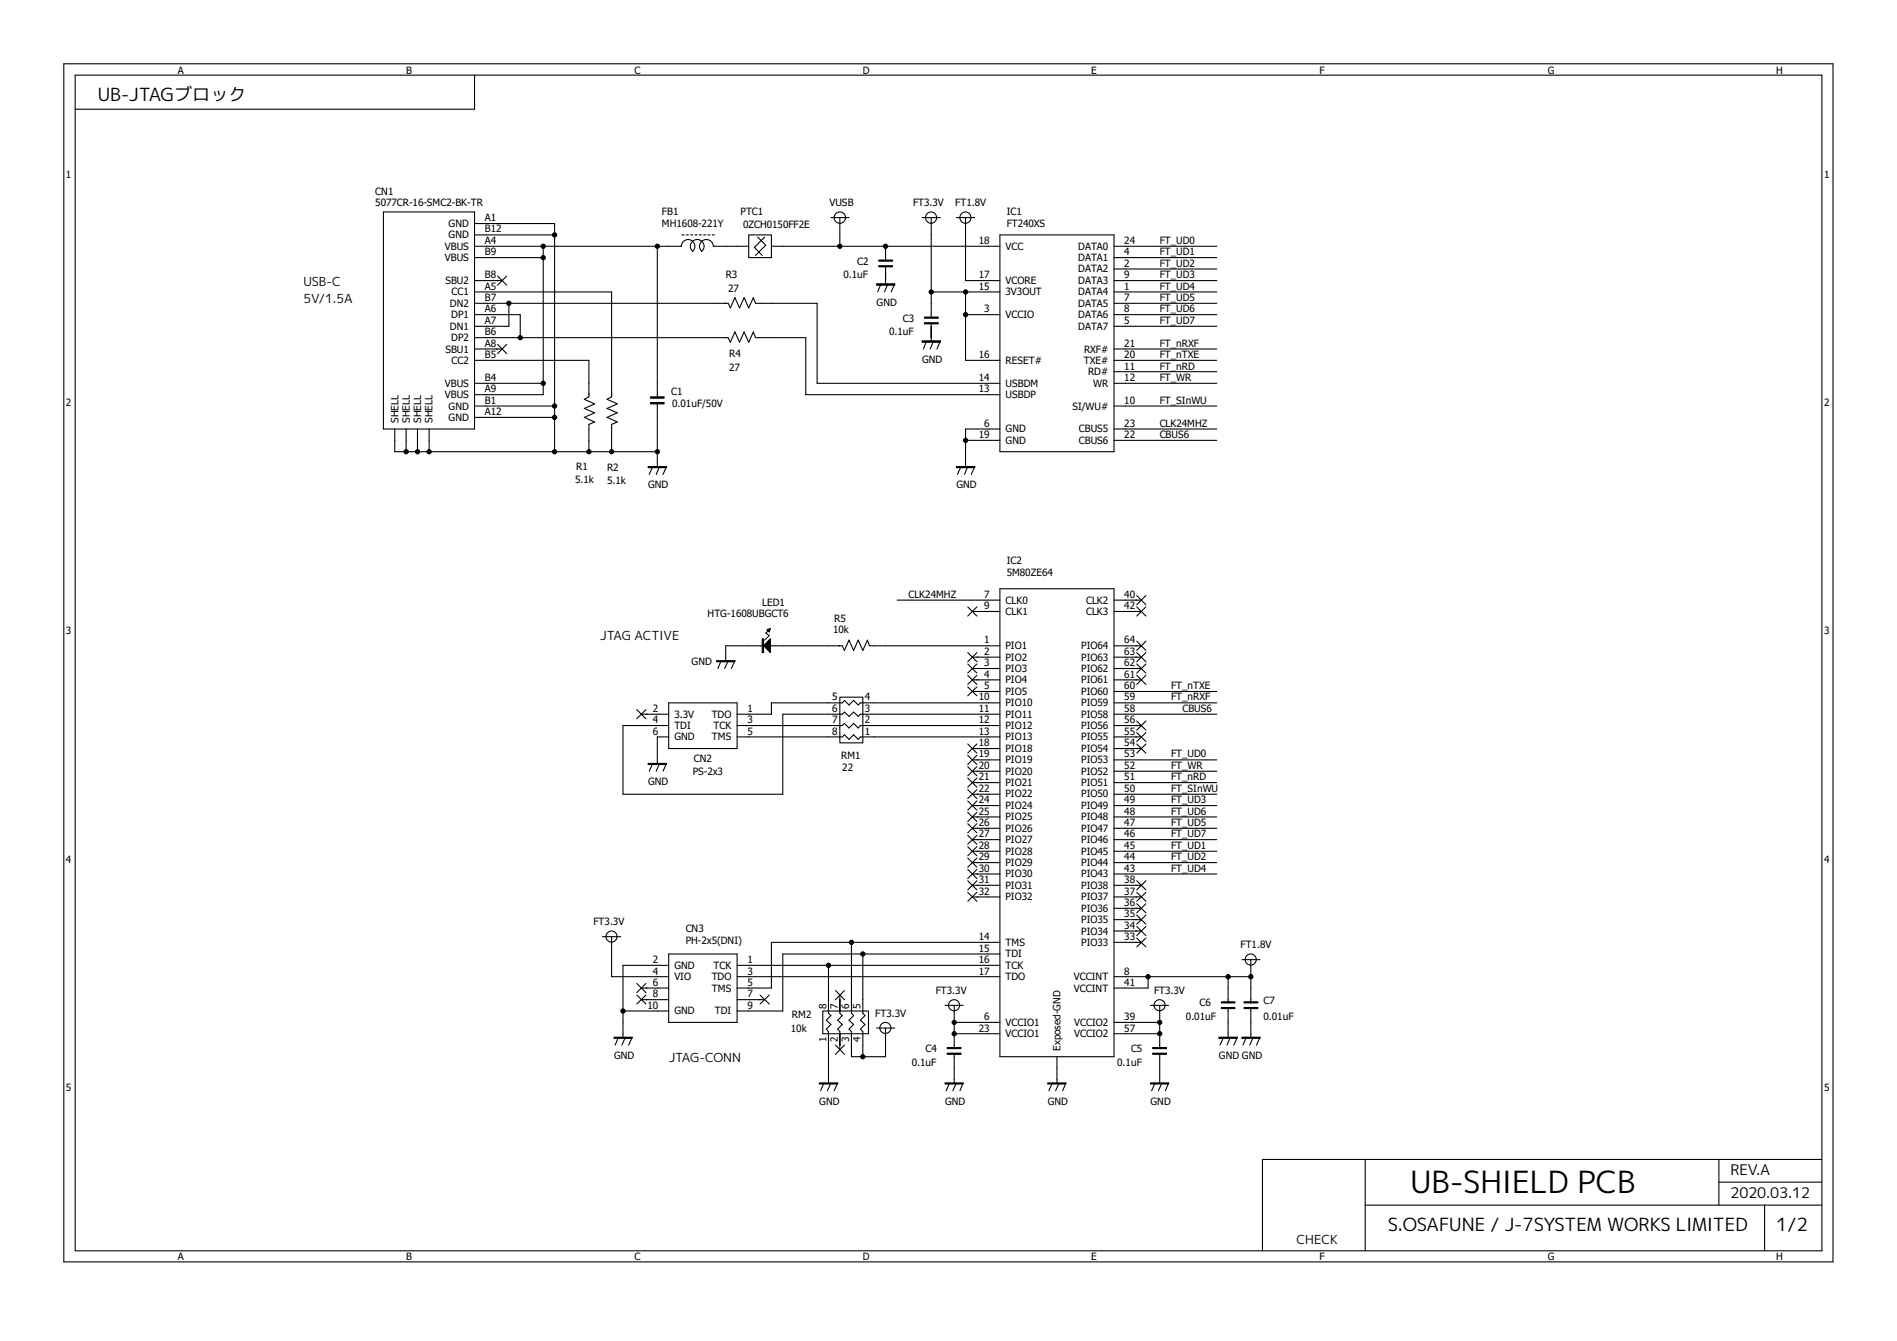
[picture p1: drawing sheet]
<svg xmlns="http://www.w3.org/2000/svg" width="297mm" height="210mm" viewBox="0 0 297 210" stroke-linecap="round" stroke-linejoin="round" font-family="sans-serif">
<g fill="none" stroke="#000" stroke-width=".17">
<path d="M10 10h277v187.6h-277zM11.8 11.8h273.4v184.1h-273.4zM74.3 11.8v5.3h-62.5M60 33.2h14.3v34h-14.3zM74.3 35h12.5v35.7M74.3 36.8h12.5M74.3 38.6h32.4M85 38.6v23.2h-10.7M102.9 38.6v23.5M106.7 38.6a1.06 1.06 0 0 1 1.5-1 1.06 1.06 0 0 1 .2 1.8M108.5 39.4a1.06 1.06 0 0 1-.1-1.6 1.06 1.06 0 0 1 1.5 .1 1.06 1.06 0 0 1-.1 1.5M117.2 36.8h3.6v3.5h-3.6z"/>
<path d="M117.2 38.6h-5.5a1.07 1.07 0 0 0-1.5-1 1.07 1.07 0 0 0-.4 1.7M118.6 37.1l1.3 1.3-1.6 1.6M119.7 37.1l-1.6 1.6 1.2 1.3M120.8 38.6h35.7M130.1 34.1h2.8M131.5 34.1v4.5M138.6 38.6v2.3M144.4 34.1h2.8M145.8 34.1v15.7M149.7 34.1h2.9M151.2 34.1v9.8h5.3M156.5 36.8h17.9v33.9h-17.9z"/>
<path d="M174.4 38.6h16.1M74.3 43.9h4.3M74.3 54.7h4.3M74.3 40.3h10.7M74.3 52.9h39.7l.3 .7 .8-1.6 .7 1.6 .7-1.6 .7 1.6 .7-1.6 .4 .9h7.9v8.9h30.3M74.3 47.5h39.7l.3 .7 .8-1.6 .7 1.6 .7-1.6 .7 1.6 .7-1.6 .4 .9h9.6v12.5h28.6M74.3 56.4h17.9v5.7l-.7 .4 1.6 .7-1.6 .8 1.6 .6-1.6 .8 1.6 .7-.9 .4v4.2M74.3 49.3h7.1v3.6M74.3 45.7h21.5v16.4l-.8 .4 1.6 .7-1.6 .8 1.6 .6-1.6 .8 1.6 .7-.8 .4v4.2M77.9 43.2l1.4 1.5M77.9 53.9l1.4 1.5M79.3 43.2l-1.4 1.5"/>
<path d="M79.3 53.9l-1.4 1.5M79.7 47.5v3.6h-5.4M137.9 44.4l-.5 1.3M138.6 41.8v2.6M139 44.4l-.5 1.3M140.1 44.4l-.6 1.3M145.1 53.4l-.5 1.3M145.8 45.7h10.7M145.8 50.7v2.7M146.2 53.4l-.6 1.3M147.2 53.4l-.5 1.3M151.2 45.7v10.7h5.3"/>
<path d="M151.2 49.3h5.3M174.4 43.9h16.1M174.4 54.7h16.1M174.4 40.3h16.1M174.4 56.4h16.1M174.4 51.1h16.1M174.4 49.3h16.1M174.4 47.5h16.1M174.4 45.7h16.1M174.4 42.1h16.1M174.4 58.2h16.1M61.8 67.2v3.5h41.1"/>
<path d="M63.6 67.2v3.5M65.4 67.2v3.5M67.2 67.2v3.5M74.3 65.4h12.5M74.3 63.6h12.5M74.3 60h10.7M102.2 73.1l-.6 1.2M102.9 63v10.1M103.3 73.1l-.6 1.2M104.4 73.1l-.6 1.2M150.5 73.1l-.6 1.2M151.2 69h5.3"/>
<path d="M151.5 73.1l-.5 1.2M152.6 73.1l-.5 1.2M156.5 67.2h-5.3v5.9M174.4 63.6h16.1M174.4 60h16.1M174.4 67.2h16.1M174.4 69h16.1M120.4 98.6l-.5 .5 .5 .4-.7 .7M140.5 94h16M151.5 95l1.5 1.5M152.2 95.8h4.3M153 95l-1.5 1.5"/>
<path d="M156.5 92.2h17.9v73.3h-17.9zM174.4 94h4.3M174.4 95.8h4.3M178 93.3l1.4 1.4M178 95l1.4 1.5M179.4 93.3l-1.4 1.4M179.4 95l-1.4 1.5M99.7 111.1l1.4 1.5M100.4 111.8h4.3M101.1 111.1l-1.4 1.5M102.2 119.5l-.6 1.3M103.3 119.5l-.6 1.3"/>
<path d="M104.4 119.5l-.6 1.3M104.7 110.1h10.7v7.1h-10.7zM104.7 115.4h-1.8v4.1M112.9 103.5l-.5 1.2M114 103.5l-.5 1.2M115.1 103.5l-.6 1.2M115.4 113.6h16.5l.3-.3 .7 .7 .7-.7 .8 .7 .3-.4h21.8M115.4 115.4h16.5l.3-.3 .7 .7 .7-.7 .8 .7 .3-.4h21.8M119.3 101.1h-5.7v2.4M120.6 101.1h11.3l.3 .8 .7-1.7 .7 1.7 .8-1.7 .7 1.7 .7-1.7 .3 .9h20.4M131.5 109.2h3.6v7.1h-3.6zM151.5 107.6l1.5 1.4"/>
<path d="M151.5 105.7l1.5 1.5M151.5 104l1.5 1.4M151.5 102.2l1.5 1.4M151.5 116.5l1.5 1.4M151.5 118.3l1.5 1.4M152.2 102.9h4.3M152.2 104.7h4.3M152.2 106.5h4.3M152.2 108.3h4.3M152.2 117.2h4.3M152.2 119h4.3M153 107.6l-1.5 1.4"/>
<path d="M153 105.7l-1.5 1.5M153 104l-1.5 1.4M153 102.2l-1.5 1.4M153 116.5l-1.5 1.4M153 118.3l-1.5 1.4M156.5 111.8h-21.8l-.3 .4-.8-.7-.7 .7-.7-.7-.3 .3h-9.3v12.6h-25.1v-10.8h7.2M156.5 110.1h-21.8l-.3 .3-.8-.7-.7 .7-.7-.7-.3 .4h-11.1v1.7h-5.4M174.4 101.1h4.3M174.4 102.9h4.3M174.4 104.7h4.3M174.4 106.5h4.3M174.4 108.3h16.1"/>
<path d="M174.4 110.1h16.1M174.4 111.8h16.1M174.4 113.6h4.3M174.4 115.4h4.3M174.4 117.2h4.3M174.4 119h16.1M178 105.7l1.4 1.5M178 104l1.4 1.4M178 102.2l1.4 1.4M178 100.4l1.4 1.5M178 116.5l1.4 1.4M178 114.7l1.4 1.4"/>
<path d="M178 112.9l1.4 1.4M179.4 112.9l-1.4 1.4M179.4 105.7l-1.4 1.5M179.4 104l-1.4 1.4M179.4 102.2l-1.4 1.4M179.4 100.4l-1.4 1.5M179.4 116.5l-1.4 1.4M179.4 114.7l-1.4 1.4M151.5 132.6l1.5 1.4M151.5 120.1l1.5 1.4M151.5 121.8l1.5 1.5M151.5 123.7l1.5 1.4"/>
<path d="M151.5 125.4l1.5 1.5M151.5 127.2l1.5 1.5M151.5 129l1.5 1.4M151.5 130.8l1.5 1.4M151.5 134.4l1.5 1.4M151.5 136.1l1.5 1.5M151.5 137.9l1.5 1.5M151.5 139.7l1.5 1.4M152.2 133.3h4.3M152.2 124.4h4.3M152.2 120.8h4.3M152.2 122.6h4.3"/>
<path d="M152.2 126.2h4.3M152.2 127.9h4.3M152.2 129.7h4.3M152.2 131.5h4.3M152.2 135.1h4.3M152.2 136.9h4.3M152.2 138.6h4.3M153 132.6l-1.5 1.4M153 120.1l-1.5 1.4M153 121.8l-1.5 1.5M153 123.7l-1.5 1.4M153 125.4l-1.5 1.5"/>
<path d="M153 127.2l-1.5 1.5M153 129l-1.5 1.4M153 130.8l-1.5 1.4M153 134.4l-1.5 1.4M153 136.1l-1.5 1.5M153 137.9l-1.5 1.5M153 139.7l-1.5 1.4M174.4 133.3h16.1M174.4 124.4h16.1M174.4 120.8h16.1M174.4 122.6h16.1M174.4 126.2h16.1"/>
<path d="M174.4 127.9h16.1M174.4 129.7h16.1M174.4 131.5h16.1M174.4 135.1h16.1M174.4 136.9h16.1M174.4 138.6h4.3M178 139.7l1.4 1.4M178 137.9l1.4 1.5M179.4 139.7l-1.4 1.4M179.4 137.9l-1.4 1.5M94.3 146.7h2.9M95.8 146.7v6.3h8.9"/>
<path d="M97.5 158.3h7.2M99.7 154l1.4 1.4M99.7 155.8l1.4 1.4M100.4 154.7h4.3M100.4 156.5h4.3M101.1 154l-1.4 1.4M101.1 155.8l-1.4 1.4M104.7 149.4h10.7v10.7h-10.7zM104.7 151.2h-7.2v11.2M115.4 153h41.1M115.4 151.2h41.1M115.4 156.5h4.3"/>
<path d="M119 155.8l1.4 1.4M120.4 155.8l-1.4 1.4M128.8 158.3h7.2v3.6h-7.2zM129.7 151.2v7.5l.4 .3-.7 .8 .7 .6-.7 .8 .3 .3v8.1M130.8 155.1l1.4 1.4M131.5 155.8v2.9l.4 .3-.8 .8 .8 .6-.8 .8 .4 .3v2.9M132.2 155.1l-1.4 1.4M133.3 147.6v11.1l.3 .3-.7 .8 .7 .6-.7 .8 .4 .3v4h5.3v-4.5M135.1 149.4v9.3l.3 .3-.7 .8 .7 .6-.7 .8 .4 .3v4M148 157.4h2.8M149.4 157.4v6.8M152.2 140.5h4.3"/>
<path d="M156.5 147.6h-35.7v7.1h-5.4M156.5 149.4h-33.9v8.9h-7.2M174.4 147.6h4.3M174.4 145.8h4.3M174.4 144h4.3M174.4 142.2h4.3M174.4 153h21.4M174.4 140.5h4.3M178 146.9l1.4 1.4M178 145.1l1.4 1.4M178 143.3l1.4 1.4M178 141.5l1.4 1.5"/>
<path d="M179.4 146.9l-1.4 1.4M179.4 145.1l-1.4 1.4M179.4 143.3l-1.4 1.4M179.4 141.5l-1.4 1.5M179.7 153v1.7h-5.3M180.1 157.4h2.9M181.6 157.4v6.8M192.3 153v4.1M192.3 157.9v4.5M194.4 150.3h2.9M195.8 150.3v6.8M195.8 157.9v4.5"/>
<path d="M96.8 162.4l-.5 1.3M97.9 162.4l-.5 1.3M99 162.4l-.6 1.3M129 169.6l-.5 1.2M130.1 169.6l-.6 1.2M130.8 163.7l1.4 1.4M131.1 169.6l-.5 1.2M132.2 163.7l-1.4 1.4M137.2 161h2.9M148.7 169.6l-.6 1.2M149.4 165.1v4.5M149.4 161.9h7.1"/>
<path d="M149.4 160.1h7.1M149.7 169.6l-.5 1.2M150.8 169.6l-.5 1.2M164.8 169.6l-.6 1.2M165.5 165.5v4.1M165.8 169.6l-.5 1.2M166.9 169.6l-.5 1.2M174.4 161.9h7.2M174.4 160.1h7.2M180.8 169.6l-.5 1.2M181.6 165.1v4.5M181.9 169.6l-.5 1.2"/>
<path d="M183 169.6l-.5 1.2M191.6 162.4l-.6 1.3M192.6 162.4l-.5 1.3M193.7 162.4l-.5 1.3M195.1 162.4l-.5 1.3M196.2 162.4l-.5 1.3M197.3 162.4l-.6 1.3M213.7 181.6v14.2M213.7 188.7h71.5M269.1 181.6v7.1M269.1 185.1h16.1M276.3 188.7v7.1"/>
<path d="M285.2 181.6h-87.5v14.2"/>
<circle cx="131.5" cy="34.1" r=".89"/>
<circle cx="145.8" cy="34.1" r=".88"/>
<circle cx="151.1" cy="34.1" r=".88"/>
<circle cx="95.7" cy="146.7" r=".87"/>
<circle cx="149.4" cy="157.4" r=".87"/>
<circle cx="181.5" cy="157.4" r=".87"/>
<circle cx="195.8" cy="150.3" r=".87"/>
<circle cx="138.6" cy="161" r=".87"/>
</g>
<g fill="#000" stroke="#000" stroke-width=".17">
<path d="M137.2 44.4h2.9v.3h-2.9zM137.6 41.6h2.1v.2h-2.1zM137.6 40.7h2.1v.2h-2.1zM144.4 53.4h2.8v.2h-2.8zM144.7 50.5h2.2v.2h-2.2zM144.7 49.7h2.2v.1h-2.2zM101.5 73.1h2.9v.1h-2.9zM101.9 62.1h2.1v.3h-2.1zM101.9 63h2.1v.2h-2.1zM149.7 73.1h2.9v.1h-2.9zM120.1 98.6l.5-.2-.2 .6zM101.5 119.5h2.9v.2h-2.9z"/>
<path d="M112.2 103.5h2.9v.1h-2.9zM120.6 100v2.2l-1.1-1.1zM119.3 100h.2v2.2h-.2zM191.2 157.8h2.1v.1h-2.1zM191.2 156.9h2.1v.2h-2.1zM194.8 157.8h2.1v.1h-2.1zM194.8 156.9h2.1v.2h-2.1zM96.1 162.4h2.9v.2h-2.9zM128.3 169.6h2.8v.2h-2.8zM148 169.6h2.8v.2h-2.8zM148.3 164.9h2.2v.2h-2.2zM148.3 164h2.2v.2h-2.2z"/>
<path d="M164 169.6h2.9v.2h-2.9zM180.1 169.6h2.9v.2h-2.9zM180.5 164.9h2.1v.2h-2.1zM180.5 164h2.1v.2h-2.1zM190.8 162.4h2.9v.2h-2.9zM194.4 162.4h2.9v.2h-2.9z"/>
</g>
<path d="M111.8 36.8h-5.3" fill="none" stroke="#000" stroke-width=".17" stroke-dasharray=".3 .3"/>
<g fill="#000" stroke="#000" stroke-width=".16">
<circle cx="85" cy="38.6" r=".34"/>
<circle cx="86.8" cy="36.8" r=".34"/>
<circle cx="102.9" cy="38.6" r=".34"/>
<circle cx="131.5" cy="38.6" r=".34"/>
<circle cx="138.6" cy="38.6" r=".34"/>
<circle cx="79.7" cy="47.5" r=".34"/>
<circle cx="81.4" cy="52.9" r=".34"/>
<circle cx="85" cy="40.3" r=".34"/>
<circle cx="145.8" cy="45.7" r=".34"/>
<circle cx="151.2" cy="49.3" r=".34"/>
<circle cx="151.2" cy="45.7" r=".34"/>
<circle cx="63.6" cy="70.7" r=".34"/>
<circle cx="65.4" cy="70.7" r=".34"/>
<circle cx="67.2" cy="70.7" r=".34"/>
<circle cx="85" cy="60" r=".34"/>
<circle cx="86.8" cy="63.6" r=".34"/>
<circle cx="86.8" cy="70.7" r=".34"/>
<circle cx="86.8" cy="65.4" r=".34"/>
<circle cx="92.2" cy="70.7" r=".34"/>
<circle cx="95.8" cy="70.7" r=".34"/>
<circle cx="102.9" cy="70.7" r=".34"/>
<circle cx="151.2" cy="69" r=".34"/>
<circle cx="97.5" cy="158.3" r=".34"/>
<circle cx="129.7" cy="151.2" r=".34"/>
<circle cx="133.3" cy="147.6" r=".34"/>
<circle cx="135.1" cy="149.4" r=".34"/>
<circle cx="179.7" cy="153" r=".34"/>
<circle cx="192.3" cy="153" r=".34"/>
<circle cx="195.8" cy="153" r=".34"/>
<circle cx="135.1" cy="165.5" r=".34"/>
<circle cx="149.4" cy="161.9" r=".34"/>
<circle cx="149.4" cy="160.1" r=".34"/>
<circle cx="181.6" cy="160.1" r=".34"/>
<circle cx="181.6" cy="161.9" r=".34"/>
</g>
<text font-size="4.8" x="220.9" y="186.9">UB-SHIELD PCB</text>
<g font-size="2.8">
<text x="15.3" y="15.9">UB-JTAGブロック</text>
<text x="217.3" y="192.8">S.OSAFUNE / J-7SYSTEM WORKS LIMITED</text>
<text x="278.1" y="192.8">1/2</text>
</g>
<g font-size="2.3">
<text x="270.9" y="184.1">REV.A</text>
<text x="270.9" y="187.7">2020.03.12</text>
</g>
<g font-size="1.9">
<text x="47.5" y="44.7">USB-C</text>
<text x="47.5" y="47.5">5V/1.5A</text>
<text x="94" y="100.2">JTAG ACTIVE</text>
<text x="104.7" y="166.3">JTAG-CONN</text>
<text x="203" y="194.9">CHECK</text>
</g>
<g font-size="1.6">
<text x="27.9" y="11.6">A</text>
<text x="63.6" y="11.6">B</text>
<text x="99.4" y="11.6">C</text>
<text x="135.1" y="11.6">D</text>
<text x="170.8" y="11.6">E</text>
<text x="206.6" y="11.6">F</text>
<text x="242.3" y="11.6">G</text>
<text x="278.1" y="11.6">H</text>
<text x="10.3" y="27.9">1</text>
<text x="285.6" y="27.9">1</text>
<text x="58.8" y="32.3">5077CR-16-SMC2-BK-TR</text>
<text x="58.8" y="30.5">CN1</text>
<text x="70.2" y="35.5">GND</text>
<text x="75.9" y="34.6">A1</text>
<text x="103.6" y="35.5">MH1608-221Y</text>
<text x="103.6" y="33.7">FB1</text>
<text x="116" y="33.7">PTC1</text>
<text x="116.3" y="35.7">0ZCH0150FF2E</text>
<text x="129.9" y="32.3">VUSB</text>
<text x="143" y="32.3">FT3.3V</text>
<text x="149.6" y="32.3">FT1.8V</text>
<text x="157.6" y="35.5">FT240XS</text>
<text x="157.6" y="33.7">IC1</text>
<text x="69.6" y="39.1">VBUS</text>
<text x="69.6" y="40.9">VBUS</text>
<text x="70.2" y="37.3">GND</text>
<text x="75.9" y="36.4">B12</text>
<text x="75.9" y="38.2">A4</text>
<text x="75.9" y="40">B9</text>
<text x="134.2" y="41.4">C2</text>
<text x="153.2" y="38.2">18</text>
<text x="157.4" y="39.1">VCC</text>
<text x="168.8" y="39.1">DATA0</text>
<text x="168.8" y="40.9">DATA1</text>
<text x="176" y="38.2">24</text>
<text x="176" y="40">4</text>
<text x="176" y="41.8">2</text>
<text x="181.6" y="38.2">FT_UD0</text>
<text x="181.6" y="40">FT_UD1</text>
<text x="181.6" y="41.8">FT_UD2</text>
<text x="69.7" y="44.4">SBU2</text>
<text x="70.7" y="46.3">CC1</text>
<text x="75.9" y="47.2">B7</text>
<text x="75.9" y="45.3">A5</text>
<text x="75.9" y="43.6">B8</text>
<text x="113.6" y="43.6">R3</text>
<text x="114" y="45.7">27</text>
<text x="132" y="43.6">0.1uF</text>
<text x="137.2" y="47.9">GND</text>
<text x="153.2" y="45.3">15</text>
<text x="153.2" y="43.6">17</text>
<text x="157.4" y="46.3">3V3OUT</text>
<text x="157.4" y="44.4">VCORE</text>
<text x="168.8" y="42.7">DATA2</text>
<text x="168.8" y="44.4">DATA3</text>
<text x="168.8" y="46.3">DATA4</text>
<text x="176" y="43.6">9</text>
<text x="176" y="45.3">1</text>
<text x="176" y="47.2">7</text>
<text x="181.6" y="43.6">FT_UD3</text>
<text x="181.6" y="45.3">FT_UD4</text>
<text x="181.6" y="47.2">FT_UD5</text>
<text x="70.4" y="51.6">DN1</text>
<text x="70.4" y="48">DN2</text>
<text x="70.7" y="53.4">DP2</text>
<text x="70.7" y="49.8">DP1</text>
<text x="75.9" y="52.5">B6</text>
<text x="75.9" y="50.7">A7</text>
<text x="75.9" y="48.9">A6</text>
<text x="139.2" y="52.5">0.1uF</text>
<text x="141.4" y="50.4">C3</text>
<text x="154.1" y="48.9">3</text>
<text x="157.4" y="49.8">VCCIO</text>
<text x="168.8" y="48">DATA5</text>
<text x="168.8" y="49.8">DATA6</text>
<text x="168.8" y="51.6">DATA7</text>
<text x="176" y="48.9">8</text>
<text x="176" y="50.7">5</text>
<text x="181.6" y="48.9">FT_UD6</text>
<text x="181.6" y="50.7">FT_UD7</text>
<text x="69.7" y="55.2">SBU1</text>
<text x="70.7" y="57">CC2</text>
<text x="75.9" y="59.6">B4</text>
<text x="75.9" y="56.1">B5</text>
<text x="75.9" y="54.3">A8</text>
<text x="114.2" y="58">27</text>
<text x="114.2" y="55.9">R4</text>
<text x="144.4" y="56.8">GND</text>
<text x="153.2" y="59.6">14</text>
<text x="153.2" y="56.1">16</text>
<text x="157.4" y="57">RESET#</text>
<text x="169.7" y="57">TXE#</text>
<text x="169.7" y="55.2">RXF#</text>
<text x="170.3" y="58.8">RD#</text>
<text x="176" y="54.3">21</text>
<text x="176" y="56.1">20</text>
<text x="176" y="57.9">11</text>
<text x="176" y="59.6">12</text>
<text x="181.6" y="56.1">FT_nTXE</text>
<text x="181.6" y="54.3">FT_nRXF</text>
<text x="181.6" y="57.9">FT_nRD</text>
<text x="181.6" y="59.6">FT_WR</text>
<text x="10.3" y="63.6">2</text>
<text x="69.6" y="62.4">VBUS</text>
<text x="69.6" y="60.5">VBUS</text>
<text x="70.2" y="65.9">GND</text>
<text x="70.2" y="64.1">GND</text>
<text x="75.9" y="65">A12</text>
<text x="75.9" y="63.2">B1</text>
<text x="75.9" y="61.4">A9</text>
<text x="105.1" y="61.8">C1</text>
<text x="105.2" y="63.8">0.01uF/50V</text>
<text x="153.2" y="61.4">13</text>
<text x="157.4" y="60.5">USBDM</text>
<text x="157.4" y="62.4">USBDP</text>
<text x="167.9" y="64.1">SI/WU#</text>
<text x="171.2" y="60.5">WR</text>
<text x="176" y="63.2">10</text>
<text x="181.6" y="63.2">FT_SInWU</text>
<text x="285.6" y="63.6">2</text>
<text x="62.4" y="66.3" transform="rotate(-90 62.4 66.3)">SHELL</text>
<text x="64.2" y="66.3" transform="rotate(-90 64.2 66.3)">SHELL</text>
<text x="66" y="66.3" transform="rotate(-90 66 66.3)">SHELL</text>
<text x="67.7" y="66.3" transform="rotate(-90 67.7 66.3)">SHELL</text>
<text x="153.2" y="68.6">19</text>
<text x="154.1" y="66.8">6</text>
<text x="157.4" y="67.7">GND</text>
<text x="157.4" y="69.5">GND</text>
<text x="168.9" y="67.7">CBUS5</text>
<text x="168.9" y="69.5">CBUS6</text>
<text x="176" y="66.8">23</text>
<text x="176" y="68.6">22</text>
<text x="181.6" y="66.8">CLK24MHZ</text>
<text x="181.6" y="68.6">CBUS6</text>
<text x="90" y="75.6">5.1k</text>
<text x="90.2" y="73.6">R1</text>
<text x="95" y="75.7">5.1k</text>
<text x="95" y="73.8">R2</text>
<text x="101.5" y="76.5">GND</text>
<text x="149.7" y="76.5">GND</text>
<text x="157.6" y="88.3">IC2</text>
<text x="119.3" y="94.9">LED1</text>
<text x="142.2" y="93.6">CLK24MHZ</text>
<text x="154.1" y="93.6">7</text>
<text x="154.1" y="95.4">9</text>
<text x="157.4" y="94.5">CLK0</text>
<text x="157.6" y="90.2">5M80ZE64</text>
<text x="170.1" y="94.5">CLK2</text>
<text x="176" y="93.6">40</text>
<text x="176" y="95.4">42</text>
<text x="10.3" y="99.4">3</text>
<text x="110.8" y="96.6">HTG-1608UBGCT6</text>
<text x="130.4" y="99.1">10k</text>
<text x="130.6" y="97.4">R5</text>
<text x="154.1" y="100.8">1</text>
<text x="157.4" y="96.3">CLK1</text>
<text x="157.4" y="101.6">PIO1</text>
<text x="169.3" y="101.6">PIO64</text>
<text x="170.1" y="96.3">CLK3</text>
<text x="176" y="100.8">64</text>
<text x="285.6" y="99.4">3</text>
<text x="108.3" y="104.1">GND</text>
<text x="154.1" y="102.5">2</text>
<text x="154.1" y="104.4">3</text>
<text x="154.1" y="106.1">4</text>
<text x="154.1" y="107.9">5</text>
<text x="157.4" y="103.5">PIO2</text>
<text x="157.4" y="105.2">PIO3</text>
<text x="157.4" y="107">PIO4</text>
<text x="169.3" y="103.5">PIO63</text>
<text x="169.3" y="105.2">PIO62</text>
<text x="169.3" y="107">PIO61</text>
<text x="176" y="102.5">63</text>
<text x="176" y="104.4">62</text>
<text x="176" y="106.1">61</text>
<text x="176" y="107.9">60</text>
<text x="183.3" y="107.9">FT_nTXE</text>
<text x="102.2" y="111.5">2</text>
<text x="102.2" y="113.3">4</text>
<text x="105.6" y="112.4">3.3V</text>
<text x="111.4" y="112.4">TDO</text>
<text x="117" y="111.5">1</text>
<text x="117" y="113.3">3</text>
<text x="130.3" y="109.7">5</text>
<text x="130.3" y="111.5">6</text>
<text x="130.3" y="113.3">7</text>
<text x="135.4" y="113.3">2</text>
<text x="135.4" y="111.5">3</text>
<text x="135.4" y="109.7">4</text>
<text x="153.2" y="109.7">10</text>
<text x="153.2" y="111.5">11</text>
<text x="153.2" y="113.3">12</text>
<text x="157.4" y="108.8">PIO5</text>
<text x="157.4" y="110.6">PIO10</text>
<text x="157.4" y="112.4">PIO11</text>
<text x="169.3" y="108.8">PIO60</text>
<text x="169.3" y="110.6">PIO59</text>
<text x="169.3" y="112.4">PIO58</text>
<text x="176" y="109.7">59</text>
<text x="176" y="111.5">58</text>
<text x="176" y="113.3">56</text>
<text x="183.3" y="109.7">FT_nRXF</text>
<text x="185.1" y="111.5">CBUS6</text>
<text x="102.2" y="115.1">6</text>
<text x="105.6" y="114.2">TDI</text>
<text x="105.6" y="116">GND</text>
<text x="108.6" y="119.3">CN2</text>
<text x="111.5" y="116">TMS</text>
<text x="111.7" y="114.2">TCK</text>
<text x="117" y="115.1">5</text>
<text x="130.3" y="115.1">8</text>
<text x="131.7" y="118.8">RM1</text>
<text x="135.4" y="115.1">1</text>
<text x="153.2" y="115.1">13</text>
<text x="153.2" y="116.8">18</text>
<text x="153.2" y="118.6">19</text>
<text x="157.4" y="114.2">PIO12</text>
<text x="157.4" y="116">PIO13</text>
<text x="157.4" y="117.7">PIO18</text>
<text x="157.4" y="119.5">PIO19</text>
<text x="169.3" y="114.2">PIO56</text>
<text x="169.3" y="116">PIO55</text>
<text x="169.3" y="117.7">PIO54</text>
<text x="169.3" y="119.5">PIO53</text>
<text x="176" y="115.1">55</text>
<text x="176" y="116.8">54</text>
<text x="176" y="118.6">53</text>
<text x="183.3" y="118.6">FT_UD0</text>
<text x="101.5" y="122.9">GND</text>
<text x="108.5" y="121.3">PS-2x3</text>
<text x="131.9" y="120.8">22</text>
<text x="153.2" y="120.4">20</text>
<text x="153.2" y="122.2">21</text>
<text x="153.2" y="124">22</text>
<text x="153.2" y="125.8">24</text>
<text x="157.4" y="121.3">PIO20</text>
<text x="157.4" y="123.1">PIO21</text>
<text x="157.4" y="124.9">PIO22</text>
<text x="169.3" y="124.9">PIO50</text>
<text x="169.3" y="121.3">PIO52</text>
<text x="169.3" y="123.1">PIO51</text>
<text x="176" y="124">50</text>
<text x="176" y="120.4">52</text>
<text x="176" y="122.2">51</text>
<text x="176" y="125.8">49</text>
<text x="183.3" y="120.4">FT_WR</text>
<text x="183.3" y="122.2">FT_nRD</text>
<text x="183.3" y="124">FT_SInWU</text>
<text x="183.3" y="125.8">FT_UD3</text>
<text x="153.2" y="127.6">25</text>
<text x="153.2" y="129.4">26</text>
<text x="153.2" y="131.1">27</text>
<text x="157.4" y="126.7">PIO24</text>
<text x="157.4" y="128.5">PIO25</text>
<text x="157.4" y="130.3">PIO26</text>
<text x="169.3" y="130.3">PIO47</text>
<text x="169.3" y="128.5">PIO48</text>
<text x="169.3" y="126.7">PIO49</text>
<text x="176" y="131.1">46</text>
<text x="176" y="129.4">47</text>
<text x="176" y="127.6">48</text>
<text x="183.3" y="127.6">FT_UD6</text>
<text x="183.3" y="129.4">FT_UD5</text>
<text x="183.3" y="131.1">FT_UD7</text>
<text x="10.3" y="135.1">4</text>
<text x="153.2" y="132.9">28</text>
<text x="153.2" y="134.7">29</text>
<text x="153.2" y="136.5">30</text>
<text x="157.4" y="132">PIO27</text>
<text x="157.4" y="133.8">PIO28</text>
<text x="157.4" y="135.6">PIO29</text>
<text x="157.4" y="137.4">PIO30</text>
<text x="169.3" y="137.4">PIO43</text>
<text x="169.3" y="135.6">PIO44</text>
<text x="169.3" y="133.8">PIO45</text>
<text x="169.3" y="132">PIO46</text>
<text x="176" y="136.5">43</text>
<text x="176" y="134.7">44</text>
<text x="176" y="132.9">45</text>
<text x="183.3" y="132.9">FT_UD1</text>
<text x="183.3" y="134.7">FT_UD2</text>
<text x="183.3" y="136.5">FT_UD4</text>
<text x="285.6" y="135.1">4</text>
<text x="153.2" y="138.3">31</text>
<text x="153.2" y="140.1">32</text>
<text x="157.4" y="139.2">PIO31</text>
<text x="157.4" y="141">PIO32</text>
<text x="169.3" y="142.7">PIO36</text>
<text x="169.3" y="141">PIO37</text>
<text x="169.3" y="139.2">PIO38</text>
<text x="176" y="143.7">35</text>
<text x="176" y="141.9">36</text>
<text x="176" y="140.1">37</text>
<text x="176" y="138.3">38</text>
<text x="92.9" y="144.9">FT3.3V</text>
<text x="107.4" y="147.8">PH-2x5(DNI)</text>
<text x="107.4" y="146">CN3</text>
<text x="153.2" y="147.2">14</text>
<text x="153.2" y="149">15</text>
<text x="157.4" y="148.1">TMS</text>
<text x="157.4" y="149.9">TDI</text>
<text x="169.3" y="148.1">PIO33</text>
<text x="169.3" y="146.3">PIO34</text>
<text x="169.3" y="144.6">PIO35</text>
<text x="176" y="147.2">33</text>
<text x="176" y="145.5">34</text>
<text x="194.2" y="148.5">FT1.8V</text>
<text x="102.2" y="154.4">6</text>
<text x="102.2" y="150.8">2</text>
<text x="102.2" y="152.6">4</text>
<text x="105.6" y="151.7">GND</text>
<text x="105.6" y="153.5">VIO</text>
<text x="111.4" y="153.5">TDO</text>
<text x="111.5" y="155.3">TMS</text>
<text x="111.7" y="151.7">TCK</text>
<text x="117" y="150.8">1</text>
<text x="117" y="152.6">3</text>
<text x="117" y="154.4">5</text>
<text x="146.5" y="155.6">FT3.3V</text>
<text x="153.2" y="150.8">16</text>
<text x="153.2" y="152.6">17</text>
<text x="157.4" y="151.7">TCK</text>
<text x="157.4" y="153.5">TDO</text>
<text x="168.1" y="153.5">VCCINT</text>
<text x="168.1" y="155.3">VCCINT</text>
<text x="176" y="152.6">8</text>
<text x="176" y="154.4">41</text>
<text x="180.7" y="155.6">FT3.3V</text>
<text x="101.4" y="157.9">10</text>
<text x="102.2" y="156.2">8</text>
<text x="105.6" y="158.8">GND</text>
<text x="111.9" y="158.8">TDI</text>
<text x="117" y="156.2">7</text>
<text x="117" y="157.9">9</text>
<text x="123.8" y="161.5">10k</text>
<text x="124" y="159.4">RM2</text>
<text x="129.4" y="157.9" transform="rotate(-90 129.4 157.9)">8</text>
<text x="131.2" y="157.9" transform="rotate(-90 131.2 157.9)">7</text>
<text x="133" y="157.9" transform="rotate(-90 133 157.9)">6</text>
<text x="134.7" y="157.9" transform="rotate(-90 134.7 157.9)">5</text>
<text x="137" y="159.2">FT3.3V</text>
<text x="153.2" y="161.5">23</text>
<text x="154.1" y="159.8">6</text>
<text x="157.4" y="160.7">VCCIO1</text>
<text x="168.2" y="160.7">VCCIO2</text>
<text x="176" y="161.5">57</text>
<text x="176" y="159.8">39</text>
<text x="185.7" y="159.8">0.01uF</text>
<text x="187.8" y="157.6">C6</text>
<text x="197.8" y="159.8">0.01uF</text>
<text x="197.8" y="157.2">C7</text>
<text x="96.1" y="165.8">GND</text>
<text x="129.4" y="163.1" transform="rotate(-90 129.4 163.1)">1</text>
<text x="131.2" y="163.1" transform="rotate(-90 131.2 163.1)">2</text>
<text x="133" y="163.1" transform="rotate(-90 133 163.1)">3</text>
<text x="134.7" y="163.1" transform="rotate(-90 134.7 163.1)">4</text>
<text x="142.7" y="166.9">0.1uF</text>
<text x="144.9" y="164.8">C4</text>
<text x="157.4" y="162.4">VCCIO1</text>
<text x="166" y="164.6" transform="rotate(-90 166 164.6)">Exposed-GND</text>
<text x="168.2" y="162.4">VCCIO2</text>
<text x="174.9" y="166.9">0.1uF</text>
<text x="177.1" y="164.8">C5</text>
<text x="190.8" y="165.8">GND GND</text>
<text x="10.3" y="170.8">5</text>
<text x="128.3" y="173">GND</text>
<text x="148" y="173">GND</text>
<text x="164" y="173">GND</text>
<text x="180.1" y="173">GND</text>
<text x="285.6" y="170.8">5</text>
<text x="27.9" y="197.3">A</text>
<text x="63.6" y="197.3">B</text>
<text x="99.4" y="197.3">C</text>
<text x="135.1" y="197.3">D</text>
<text x="170.8" y="197.3">E</text>
<text x="206.6" y="197.3">F</text>
<text x="242.3" y="197.3">G</text>
<text x="278.1" y="197.3">H</text>
</g>
</svg>
